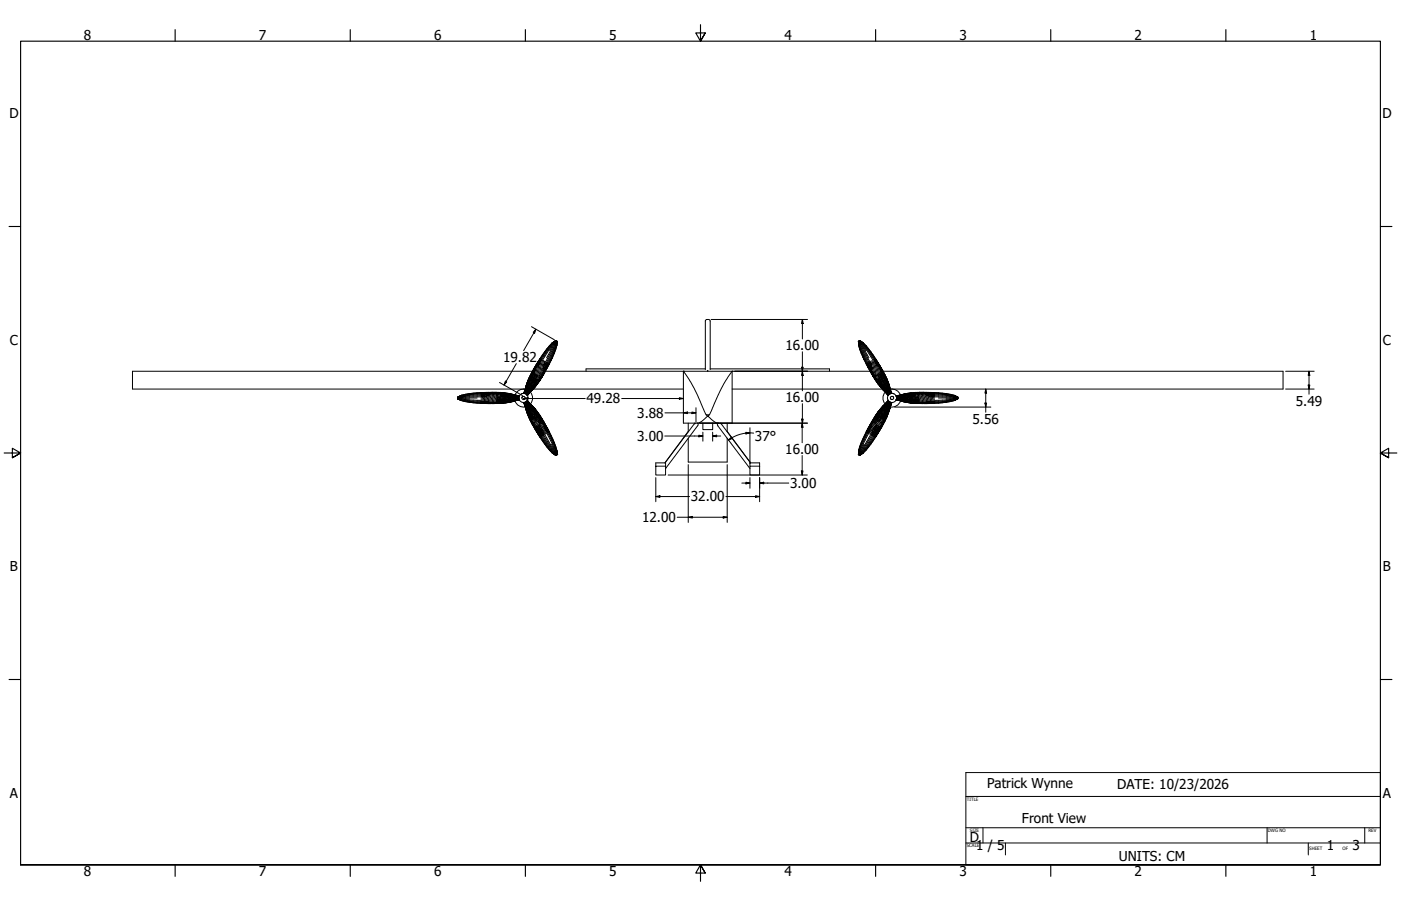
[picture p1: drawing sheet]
<svg xmlns="http://www.w3.org/2000/svg" width="864mm" height="559mm" viewBox="0 0 864 559" stroke-linecap="round" stroke-linejoin="round" font-family="sans-serif">
<!-- layer: Visible (ANSI) -->
<g fill="none" stroke="#000" stroke-width=".62">
<path d="M336 217l-2 2M337 215l-1 2M339 213l-3 4M339 213l-2 2M339 213v1M339 213l-6 8M339 214l-5 7M340 212l3-2zM340 212l-1 1M340 212l3-2-3 2M340 212l-1 2M341 212l-7 10"/>
<path d="M341 212l-4 6a33 33 0 0 0-5 14h1l2-10M341 212h.1M342 218l-1 2M342 212l-3 4M342 212l1-2-1 3M342 213l-7 12 1-2M342 213l1-3v3v-2v2v-2l-6 12M342 213l-5 8M343 216l-5 8M343 216l-1 2M343 210l-3 2M343 210l-2 2"/>
<path d="M343 213l-5 11M343 210l-2 2zM343 210l-1 2M343 210h.1M343 213l-1 2M343 213v3M343 213l-1 5M343 211v2zM343 211v2M529 211v2zM529 211v2M529 213l1 3"/>
<path d="M530 210l1 2zM530 210l1 2M530 210h.1M530 213l5 11M530 210l2 2M530 210l2 2zM530 216l1 2M530 215v-2l5 11M530 213l7 12v-2M530 213l-1-3 1 3-1-2 7 12M530 213l6 8M531 212l3 4"/>
<path d="M531 212l-2-2 1 3M531 218l1 2zM531 218l-1-2 4 8M531 212a37 37 0 0 1 9 20l-3-10M531 212h.1M532 212l7 10M532 212l2 2M532 212l2 1M534 214l5 7M534 213l5 8M534 213l1 2M534 213v1"/>
<path d="M534 213l3 4M535 215l2 2M537 217l1 2M324 238v3M325 238l-1 3zM325 238l-1 3M325 239l-1 2M325 236l-1 2 1-2M325 236l-1 2M325 236l1-2-1 2M325 236l-1 5v-3M325 236v2"/>
<path d="M326 236l-1 3zM326 234l-1 2M326 237l-1 2M326 234l1-2h1l-2 2h1M327 237l1-2-1 2zM327 237l-2 2h1l-2 2M327 237l-3 4 1-2M327 234l-1 2zM327 231l-1 3M328 237l-3 5M328 237h-1l-1 3v-1l-2 4M328 235l-2 2h1"/>
<path d="M328 235l-1-1-1 3M328 235l-1 2M328 229l1-2-1 2M328 229l-1 2M328 229h-246v11h242a6 6 0 0 0-6 4M328 238v2l-2 2 3-4-2 2zM328 235v2M329 230l-2 2zM329 230l-2 2 1-3-1 2M329 240h92M329 233l-3 3v1M329 230l-3 4"/>
<path d="M329 238l-1 2zM329 227l-1 2zM329 227l-4 9 1-2M329 227l1-2-1 2 2-2-1 3M329 227v3l1-2M330 236l-1-1-1 3v-1l-3 5M330 236l-1 2h-1zM330 236v-3l-2 4M330 233l-1 2h-1M330 233v-2l-1 2 1-3-3 4 1-2-1 2M330 233l-2 2 1-2-1 2M330 239l-2 1"/>
<path d="M330 225l-1 2zM330 225l2-2-2 2M331 231l-1 2 2-2M331 231l-1 2M331 234l-1 2zM331 237l1-2-1 2M331 225l-1 5-2 2zM331 226l-1 5M332 234l-2 2h1l1-2-1 3v-1M332 231l-1 3h1M332 223l-1 2 1-2M332 223l2-4-4 6"/>
<path d="M332 223l-1 2 1-2-1 3 2-2-2 7M332 232v2M333 235l-2 2zM333 235l-3 4 1-2-1 2 1-2-2 1 1-2-1 2 1 1-2 1M333 221l-1 2zM334 221l-2 2M334 221l-1 3 1-2M334 222l-2 9M335 225l2-2-2 5zM335 228l1-2-1 2-2 4M335 231l-1 2 1-2-1 2 1-3-2 2-1 2 1-2-1 3 2-2-1 2 1-2M336 229h200"/>
<path d="M337 226l-1 2 1-2-1 2 1-2-2 2M337 226l-1 3 2-2M337 226l4-6-3 7M338 224l-2 2 2-2-1 2 1-2-1 2 2-2-2 2M338 224l-2 1M338 227l-3 4 1-2-1 2 1-3-1 2v-2M435 228v-30l1-1h1l1 1v30M435 228h-74v1M436 228v1M438 228h73v1M451 240h93M532 220l1 2z"/>
<path d="M533 222l2 4M533 222l2 5M535 224l1 2-1-2 1 2-2-2 1 2-1-2 1 2M535 227l2 4M535 224l2 1M535 226l2 2-2-2 2 2-1-2 1 2M535 226l1 3-1-2M536 223l1 2 1 3zM537 228l-1-2 2 2 1 4-1-2 1 3-1-2 1 2-2-2M537 228l1 2-1-2 1 3-1-3v3M539 222l2 9M539 221l2 2"/>
<path d="M539 221l1 3-1-2M539 232h1l1 2-2-2 1 3-1-2 1 2-1-2M540 235l1 2zM540 235l1 2M540 232l1 2M541 223l2 5M541 223l1 2-2-2 1 3-1-2 2 7M541 223l2 4-2-4 1 2M541 223l4 6M541 223l-3-4 3 4M541 231l1 3h-1M541 234l1 3v-1"/>
<path d="M541 234l1 2zM541 226l1 5M541 237l2 2M542 237l-2-2 1 2M542 225l3 7-2-2zM542 234l1 2h-1zM542 231v2l-1-2M542 231l1 2M543 239l-2-2 2 2-1-2 1 2-1-3 1 2-1-2 2 2-1 1 2 1M543 239l1 1M543 236v-1l1 3 1-1 2 5M543 236l-1-3 5 9"/>
<path d="M543 233v2h1l1 2 3 6M543 236l1 2zM543 233l-1-2 1 2v-3l3 4M543 233l1 2-1-2 2 2M543 227l1 3-1-2M543 238l2 2zM543 227l2 2zM543 230l2 2M543 233l2 1M544 238l1 2zM544 230l1 2zM544 230l1 2-1-3 2 2"/>
<path d="M544 235l2 2h-1zM544 232l2 2h-1zM544 238l2 2h-1zM544 229l-1-2 3 4M544 229h247v11h-242a6 6 0 0 1 6 4M545 229l1 2M545 235l1 2M545 235v-1l1 3M545 232l1 2M545 240l2 2zM545 237l3 6M545 237l3 4"/>
<path d="M545 234l2 2-1 1M546 231v3M546 231l1 3-1-3M546 234l1 2zM546 237l1 2 1 2M546 237l2 4-1-2M546 234l-1-2 1 2M546 234l1 2M546 237l1 2M547 234l1 4M547 234l1 2-2-2M547 234v2"/>
<path d="M547 234h-1M547 236l1 3zM547 236l2 5-1-3M547 236l1 2-1-2M547 239l2 2M548 239l1 2M548 238l1 3zM282 245l2-1zM282 245h2zM282 245h2v1h-2M282 246h2zM282 246l2 1z"/>
<path d="M282 246l2 1h3M284 245h10M284 244l-2 1M284 246h5M284 247l12 1M287 243l-3 1M287 248v-1l9 1M287 248l-3-1 5 1M287 248h2M289 243h-2M289 248h3zM289 248h7"/>
<path d="M292 248l2 1zM292 243h-3M294 242l-2 1M294 249h5h-3M294 249h5M296 243l-12 1M296 243l3 1h-3l3 1h-15a28 28 0 0 1 12-1M296 243h-9M296 242h3l-3 1h3h-3h3h-3M296 242h3h-5M296 248h3h-3M296 248l3 1h-3"/>
<path d="M296 242h-2M299 244h2l-5 1M299 242h-3M304 242h2h-2h2h-2h2l-2 1h2l-5 1-2-1h2h-2h2l-2-1h2h-2h2h-2h5h-3h3h-3h3l-3 1h3h-3M304 249h-5h2M304 249h-3h3M304 249h2h-2M306 242h2h-2h2h-2h2l-2 1M306 243h2h-2M306 243v1l2-1M306 245h2l-2 1h2M306 244l-2 1a35 35 0 0 1-22 1"/>
<path d="M306 245l-10 3M306 246l-7 2h2h-2h2l-2 1 5-1h-3l5-1M306 246h2l-2 1M306 248h-2h2l-2 1M306 247h2v1zM306 248h2zM306 248l2 1h-4M306 249h2h-2M306 249h-2M306 243l-10 3M308 243h3v1l2-1v1zM308 243v1h3h-3l-2 1"/>
<path d="M308 245l3-1v1zM308 246l-7 2M308 246h3h2zM308 246l3 1h-3l3 1v-1h2h-2v-1M308 249h-4M308 248h3zM308 249h-2M308 249h3h-3M308 242h3M308 249h.1M311 242h-3l3 1M311 243h-3"/>
<path d="M311 243h2zM311 244h2zM311 248l-3 1M311 248l2-1v1zM311 248h2h-2M311 248h2l-5 1M311 242l2 1M311 248h2M311 248h.1M313 243l-2-1 5 1M313 245l-2 1v-1l2-1v1l-5 1M313 245v1h-5"/>
<path d="M313 248h3zM313 246h3v1zM313 248l-2 1 2-1M313 243l5 1-2-1M313 245h3l-3 1 7-1M316 248l4-1zM316 248h-3M316 247h-3h3h-3h3l-3 1h3M316 246h-3v1l-2-1M316 243l2 1-5-1 5 1h-2M316 244h4M316 244h-3h3h-3l3 1"/>
<path d="M316 244l2 1h-2zM316 245h4h-2M316 245h2M316 243l2 1M316 245h-3M317 247a6 6 0 0 0 7 4M318 247l-5 1M318 246h2zM318 246h-2M318 244h2zM318 245l-2 1 4-1M318 247l-2 1"/>
<path d="M318 244h2M320 246h-4h4l-4 1h2M320 246v1M320 246h-2h2M320 245v1M320 245h-2M320 247h-2M320 247l2 1h2M320 247l-7 1M320 247l-4 1M320 244v1M322 245v1h1l1-1"/>
<path d="M322 245h1h1M322 245h.1M323 243l1-2-1 2M323 248l1 2M323 243h-2l-1 1M323 243h1M323 248l1 2-1-2M323 248l1 2zM324 248v2M324 250v3zM324 241l-1 2M324 245h.1"/>
<path d="M324 243l1-2-1 2M324 243l1 1M324 250v3v-3M324 248l1 2M324 250h.1M324 241l-1 2zM324 248l1 2-1-2M324 253l1 2M324 250l1 2-1-2 1 2-1-2M324 250l3 4h-1M324 241l3-4-3 6M324 241v2"/>
<path d="M324 253l2 2zM324 253h.1M325 250l1 2M325 248l1 1-2-1 1 1-1-1M325 248h-1M325 247l2 4 2 5-1-3M325 247l3 4M325 244l1 1-1 2M325 247v1M325 255l1 2M325 255l1 2-1-2M325 247l1 2-1-2"/>
<path d="M325 249l3 4M325 242l2-2-2 3M326 252l1 2-2-4 3 3-1 1M326 249l2 4zM326 252l1 2M326 255l1 2-2-2M326 255h-1M326 242l1-2-2 4M326 249l1 2 2 2M326 257l1 2M326 257l1 2-1-2 2 2M326 254l-1-2 1 2v1"/>
<path d="M326 254l1 3-1-2M326 249l1 2h1M326 242l-1 2M326 249l2 1zM326 249h.1M326 242l-1 2 1-2M327 254l1 2-2-2M327 257h-1M327 242a6 6 0 0 1 0 7M327 259l3 7-1-2 2 2-1-3 1 3-1-3 1 2-1-2 2 2-1-2 1 2M327 254l1 2-1-2M327 254l2 2h-1"/>
<path d="M327 254h.1M328 256l-1 1 1 2-1-2M328 256l1 2-2-1M328 256l1 2-1-2 2 2 1 2-2-2 3 4 1 2-1-2M328 259l1 2-2-2 1 2-1-2M328 251l2 4-1-3-1-1 1 2 3 6M328 259l1 2 1 2-2-2 2 2-2-2 1 3-1-2M328 251l1 1zM328 251l-2-2 2 2M328 240l-2 2zM328 240l-3 4 1-2M328 240l-2 2"/>
<path d="M328 259l3 4M328 259h.1M328 259l1-1 1 2M328 250l3 4M328 250l2 2zM328 250l-2-1 2 1M329 253l1 2h-1zM329 253h-1l5 8-2-1v-3l-1 1M329 256v-1l1 3zM331 254l1 2v1zM331 254l-2-2 3 5M331 254l2 5v-1"/>
<path d="M331 254l2 4M331 254l-1-2 1 2M332 257h-1l-1-2 2 4M332 259l1 2 3 4-1-2 2 2-1-2 2 4-1-2 1 2-2-2 2 2-6-5 2 4-1-2v3l-1-2M332 259v-2l2 4M333 256l-2-2 3 4M333 256l1 2M333 256l3 7-2-2-1-3M334 258l1 2zM334 258l2 4M334 258l-2-2 1 2M334 258l4 6"/>
<path d="M435 256l-7-16-7-11v32h30v-32l-5 8-8 18-2 2 4 3 3 1M435 256l1 1-3 3-3 1M435 256h2M539 258l-4 6M539 258l-1 2zM540 256l1-2-2 4M541 254l-2 4 1-2M541 254l-1 2M541 254l-3 7-2 1 1-2-1 2M542 254l-1 3-1-1zM542 254v1l-1 2 1-2h1l-3 4h1l2-4M543 252l-2 2"/>
<path d="M543 252l-2 2-1 5-1-1-1 3-1 2 3-7M543 252l-1 2M543 252v1l-1 2zM543 255l1 1-1 2zM544 253l-1 2zM544 240l3 4M544 250l-3 4 2-2M544 250l-1 2zM544 250l2-1zM544 240l2 2M544 240l2 2zM544 259l-2 4"/>
<path d="M544 259h1M544 259v-1l-2 2M545 240l1 2zM545 251l-2 2zM545 251l1-2-1 2M545 259l-1 2 1-2-1 2 2-2M545 251l-2 4M545 259l-2 2h1l-1 2 1-2-1 2 1-2-1 3 2-2M545 256l1 1-2 2 2-2M545 256l-1 2 2-1M545 256l-2 2 1-2-1 2-2 2 2-2-3 4v2l1-2M546 259l-2 2 2-2"/>
<path d="M546 254l-2 2 2-2M546 254l-2 2h1M546 254h.1M546 259l-4 7 1-2-1 2 1-3-1 3 1-3-2 2 1-2-1 2 1-2-2 2M546 242a6 6 0 0 0 0 7M546 257h.1M546 254l-1 2 2-2M546 242l1 2-1-2M546 242l2 2M546 249l-1 2M546 249l-2 7 1-3M547 254v-2h1l-1 2v1"/>
<path d="M547 254l-1 3 1-2M547 257l-1 2 1-2M547 257l-2 2 1-2-1 2M547 257l-1 2M547 249l-1 2h-1l-1 2-4 8 1-1 1-3 1 1M547 242l1 1M547 242l1 2-2-2M547 255l-1 2 1-2M547 255h.1M547 252l-1 2 2-4-3 3 1 1M547 249l-2 4h-1zM547 252l-1 2"/>
<path d="M547 242l-1-2 1 2M547 255l1-2v2M547 255v2l1-2M547 249l-2 4M547 244l-1-2 1 2M547 247l-1 2 1-2M547 247l-1 2 2-2M548 255l-1 2M548 247v1M548 247l-3 4M548 252l-1 3zM548 247l-2 2"/>
<path d="M548 241l1 2M548 250l-1 2M548 248h.1M548 248l-1 1zM548 253h.1M548 248l-1 1 1-1M548 250l1-2v2M548 250l-1 2 2-2-1 2 1-2M548 250l-2 4h1M548 241l1 2zM548 248v2l1-2M549 241l1 2"/>
<path d="M549 250l1-2-1 2M549 250l-1 3 1-3M549 250h.1M549 248l-1 2M549 243l-1-2 1 2M549 243l-2 2 1 2M549 245v1M549 245h.1M549 246h.1M550 248l-1 2M550 243l-1-2 1 2M550 243h1l1 1"/>
<path d="M550 243h-1M550 245h-1M550 245h.1M550 245l1 1h-2M552 247h2zM552 244h2zM552 244l1 1M552 247l5 1M552 247l-2 1h-2M553 246l1 1-2-1M553 245h1M553 246h4h-4l4 1h-5"/>
<path d="M553 245l6 1h-2v1l2-1h-2h-3M553 246l-1 1M553 246h1h-1M553 245v1M554 247l3 1-3-1M554 247l3 1M554 247l5 1h-2h2l-2-1h2h-2h2h-2M554 244l3-1zM554 245l3-1v1zM554 245h-1h4M554 245l3 1-4-1M554 244h-2"/>
<path d="M555 247a6 6 0 0 1-6 4M557 248h2zM557 248h2M557 243l-3 1 5-1-2 1M557 244h-5M557 244h2h-2h2l-2 1M557 245h-3M557 243l-3 1M557 245h2M559 243l3-1-5 1M559 243h3zM559 243h5l-5 1z"/>
<path d="M559 244h3h-3zM559 245l3 1v-1l-3-1v1l5 1M559 245v1h5M559 246h3h2zM559 245h-2l2 1v1l3-1M559 247l3 1h-3zM559 248l3 1-3-1M559 243l-5 1 3-1M559 248h3M562 242h2zM562 242h2l-2 1M562 243h2"/>
<path d="M562 244l2 1h-2zM562 246v1h-3h3v1l2-1h-2l2-1M562 248h2h-2zM562 248l2 1M562 248h-3h3M562 248h-3l5 1M562 242l-3 1M562 248h.1M564 243v1h-2h2l2 1M564 246l7 2M564 247h2l-2 1zM564 248h2h-2z"/>
<path d="M564 249h5M564 249h2M564 249h-2h2M564 249h.1M566 242h-2h2h-2h2h-2l2 1M566 243h-2h2M566 243v1l-2-1M566 245h-2l2 1h-2M566 244l3 1a35 35 0 0 0 21 1M566 245l10 3M566 246l8 2h-3h3h-3l3 1-5-1h2l-5-1M566 246h-2l2 1"/>
<path d="M566 248h3h-3l3 1M566 248l-2 1h5M566 249h-2h2M566 243l10 3M566 249h3M569 242h-3h3h-3h3h-3l3 1h-3l5 1 3-1h-3h3h-3M569 249h5h-3M569 249h2h-2M569 249h-3h3M571 242h3h-3M571 242h3l-3 1M571 242h-2h7"/>
<path d="M571 242h-2h2M571 242h-2l2 1M571 243h-2h2M574 244h-3l5 1M574 249h4zM574 242h-3M576 243l12 1M576 243l-2 1h2l-2 1h14M576 243h10M576 242h-2l2 1h-2h2h-2h2M576 242h-2h4M576 248h-2h2"/>
<path d="M576 248l-2 1h2M576 244l12 1M576 242h2M578 242l3 1M578 249l3-1zM581 248h2zM581 243h2M583 243h3M583 248h-7M586 243l2 1M586 248v-1l-10 1M586 248l2-1-5 1"/>
<path d="M586 248h-3M588 244l2 1zM588 245h2zM588 245h-10M588 246h2zM588 247l2-1zM588 244l2 1M588 246h-5M588 247l-12 1M590 245h-2v1h2M590 246l-2 1h-2M329 261l1 2"/>
<path d="M330 261l2 1M332 268l1 2-1-2 1 2-1-2 1 2-1-3 2 2-1-2 1 2M332 262v3M332 265l1 2-1-2v2l-1-2 1 3-1-2 1 2-2-2M333 270l3 4zM333 270l6 7M334 261l-2-2h1l1 2 1 2M334 269l6 10 3 2M334 269l7 10M335 269l6 10 1-1M335 268l7 11M336 274l1 2"/>
<path d="M336 262l3 5zM336 262l-1-2 1 2M336 268l-1-2v2l-1-2 1 3-2-2 1 2M337 276l3 3M338 267l5 11M338 267l4 6M339 277v1M339 277l1 2M340 269l2 4M340 269l-1-2 2 4M340 274l2 4M340 279l3 2-3-2"/>
<path d="M341 271l1 2M342 273l1 2M342 273l1 5M342 278l-3-6a15 15 0 0 0-5-8l9 17-1-2 1 2-2-2 2 2-2-2 2 2M342 276l1 4M343 275v5v-2M424 261v5M424 270v15h24v-15M428 261l-18 24 14-19M430 261v2l-20 26M433 261v4h6v-4M442 261l1 2 19 26"/>
<path d="M445 261h-1l19 24-15-19M448 261v5M530 278l3-6a15 15 0 0 1 6-8l-9 17M530 276l-1 4M531 273l-1 2M533 274l-3 4M534 277v1M534 277l-2 2M534 267l2-2-2 2M534 267l-3 6M534 267l-4 8-1 5 1-5M535 267l-5 11"/>
<path d="M535 264l-4 9M535 264l1-2-1 2M535 264l1-2-1 3M535 265l-2 4-4 9M535 265l-1 2M535 276l-3 3 3-3M536 268l2-2-1 2 2-2-1 3 1-2-1 2M537 274l-2 2M537 263l-1 2 1-2-2 2M537 268l-6 11M538 269l-7 10-1-1M538 272l-1 2"/>
<path d="M538 261l2-2-1 2-2 2M538 269l-6 10M539 261l2-4-1 4-4 4 1-2M539 269l-7 10-2 2M539 270l-5 7M539 270l-1 2M540 270l-2 2M540 265l-1 2 1-3-1 2 1-4-5 5 1-2-2 2M540 265v2l1-2-1 2 1-2v3l1-2-1 2 1-2M541 268l-2 2 2-2-2 2 1-3-1 2 1-2-2 2M541 268l-1 2 1-2M541 262l-1 3"/>
<path d="M543 261l-2 1M544 261l-2 2M343 281h.1M343 281l-3-2 3 2M343 280v1M343 280l-1-2 1 3M343 280h.1M343 280v-2v2M404 288h6v5h-6zM404 288v-3h6v3M462 288h6v5h-6zM462 288v-3h6v3"/>
<path d="M529 280h.1M529 280l1-2-1 2M529 280l1 1M529 280l1-2v3M530 281l1-2-1 2M530 281h.1M530 281l2-2-2 2M530 281l2-2z"/>
</g>
<g fill="#000">
<circle cx="337" cy="215" r=".3"/>
<circle cx="529" cy="213" r=".3"/>
<circle cx="421" cy="229" r=".3"/>
<circle cx="451" cy="229" r=".3"/>
<circle cx="324" cy="250" r=".3"/>
<circle cx="549" cy="250" r=".3"/>
<circle cx="564" cy="242" r=".3"/>
<circle cx="330" cy="263" r=".3"/>
<circle cx="428" cy="261" r=".3"/>
<circle cx="444" cy="261" r=".3"/>
<circle cx="543" cy="263" r=".3"/>
<circle cx="343" cy="280" r=".3"/>
</g>
<!-- layer: Border (ANSI) -->
<g fill="none" stroke="#000" stroke-width=".7">
<path d="M108 18v7M216 18v7M324 18v7M432 15v10l-3-5h6l-3 5 3-5M540 18v7M648 18v7M756 18v7M6 140h7M851 140h7M3 279h10l-5-3v6l5-3-5 3M861 279h-10l5-3v6l-5-3 5 3M6 419h7"/>
<path d="M851 419h7M13 533v-508h838v508h-838h838M108 533v8M216 533v8M324 533v8M435 538l-3-5 3 5h-6l3-5v11M540 533v8M648 533v8M756 533v8"/>
</g>
<!-- layer: Title (ANSI) -->
<path d="M595 477h256v56h-256zM595 491h256M595 511h256M595 520h256M606 511v9M620 520v7M781 511v9M806 520v7M841 511v9" fill="none" stroke="#000" stroke-width=".62"/>
<!-- layer: Dimension (ANSI) -->
<g fill="none" stroke="#000" stroke-width=".62">
<path d="M438 197h60M495 197v3h-1zM495 197v12M328 201l14 9M330 203v2h-1zM330 203l-7 13M495 217v24M308 236l14 8M312 235v1l-1 1zM318 224l-7 13M453 229h45M494 227h1v2z"/>
<path d="M495 229v3h-1zM608 240v2h-1zM608 240v14M792 229h18M792 240h18M806 237h1v3zM807 229v3h-1zM807 229v14M323 246l2-1v1zM323 246h38M383 246h38M410 255h19"/>
<path d="M419 245l2 1h-2zM421 255l3-1v1zM427 254l2 1h-2zM429 251v9M494 259h1v2zM495 249v12M551 251h60M607 249h1v2zM410 269h23M431 268l2 1h-2zM431 261h67M433 267v5"/>
<path d="M439 269l3-1v1zM439 269h5M439 267v5M449 271l2-1zM460 267h2l-2 1zM462 264v22M465 267l-9 1-7 3M494 261l1 3h-1zM494 261v12M404 295v14M412 293h86M424 287v35"/>
<path d="M448 287v35M457 298h5M460 297l2 1h-2zM462 295v6M468 298l3-1v1zM468 295v14M468 298h18M494 291h1l-1 2zM494 281v12M404 306h3v1zM404 306h21M417 319h31"/>
<path d="M424 319h3v1zM446 319h2l-2 1zM447 306h21M466 306h2l-2 1z"/>
</g>
<g fill="#000">
<path d="M495 197v3h-1zM330 203v2h-1zM312 235v1l-1 1zM494 227h1v2zM495 229v3h-1zM806 237h1v3zM807 229v3h-1zM323 246l2-1v1zM419 245l2 1h-2zM421 255l3-1v1zM427 254l2 1h-2zM494 259h1v2z"/>
<path d="M607 249h1v2zM608 240v2h-1zM431 268l2 1h-2zM439 269l3-1v1zM449 271l2-1zM460 267h2l-2 1zM494 261l1 3h-1zM460 297l2 1h-2zM468 298l3-1v1zM494 291h1l-1 2zM404 306h3v1zM424 319h3v1z"/>
<path d="M446 319h2l-2 1zM466 306h2l-2 1z"/>
</g>
<g font-size="8.4">
<text x="52" y="24">8</text>
<text x="160" y="24">7</text>
<text x="268" y="24">6</text>
<text x="376" y="24">5</text>
<text x="483" y="24">4</text>
<text x="591" y="24">3</text>
<text x="699" y="24">2</text>
<text x="807" y="24">1</text>
<text x="6" y="73">D</text>
<text x="852" y="73">D</text>
<text x="6" y="213">C</text>
<text x="852" y="213">C</text>
<text x="484" y="216">16.00</text>
<text x="310" y="223">19.82</text>
<text x="362" y="249">49.28</text>
<text x="484" y="248">16.00</text>
<text x="799" y="250">5.49</text>
<text x="393" y="258">3.88</text>
<text x="600" y="261">5.56</text>
<text x="393" y="272">3.00</text>
<text x="465" y="272">37°</text>
<text x="484" y="280">16.00</text>
<text x="487" y="301">3.00</text>
<text x="426" y="309">32.00</text>
<text x="396" y="322">12.00</text>
<text x="6" y="352">B</text>
<text x="852" y="352">B</text>
<text x="608" y="486">Patrick Wynne</text>
<text x="6" y="492">A</text>
<text x="689" y="486">DATE: 10/23/2026</text>
<text x="852" y="492">A</text>
<text x="630" y="508">Front View</text>
<text x="598" y="520">D</text>
<text x="602" y="524">1 / 5</text>
<text x="818" y="524">1</text>
<text x="834" y="524">3</text>
<text x="690" y="531">UNITS: CM</text>
<text x="52" y="541">8</text>
<text x="160" y="541">7</text>
<text x="268" y="541">6</text>
<text x="376" y="541">5</text>
<text x="483" y="541">4</text>
<text x="591" y="541">3</text>
<text x="699" y="541">2</text>
<text x="807" y="541">1</text>
</g>
<g font-size="2.8">
<text x="596" y="494">TITLE</text>
<text x="598" y="513">SIZE</text>
<text x="782" y="513">DWG NO</text>
<text x="844" y="513">REV</text>
<text x="596" y="522">SCALE</text>
<text x="807" y="524">SHEET</text>
<text x="828" y="524">OF</text>
</g>
</svg>
